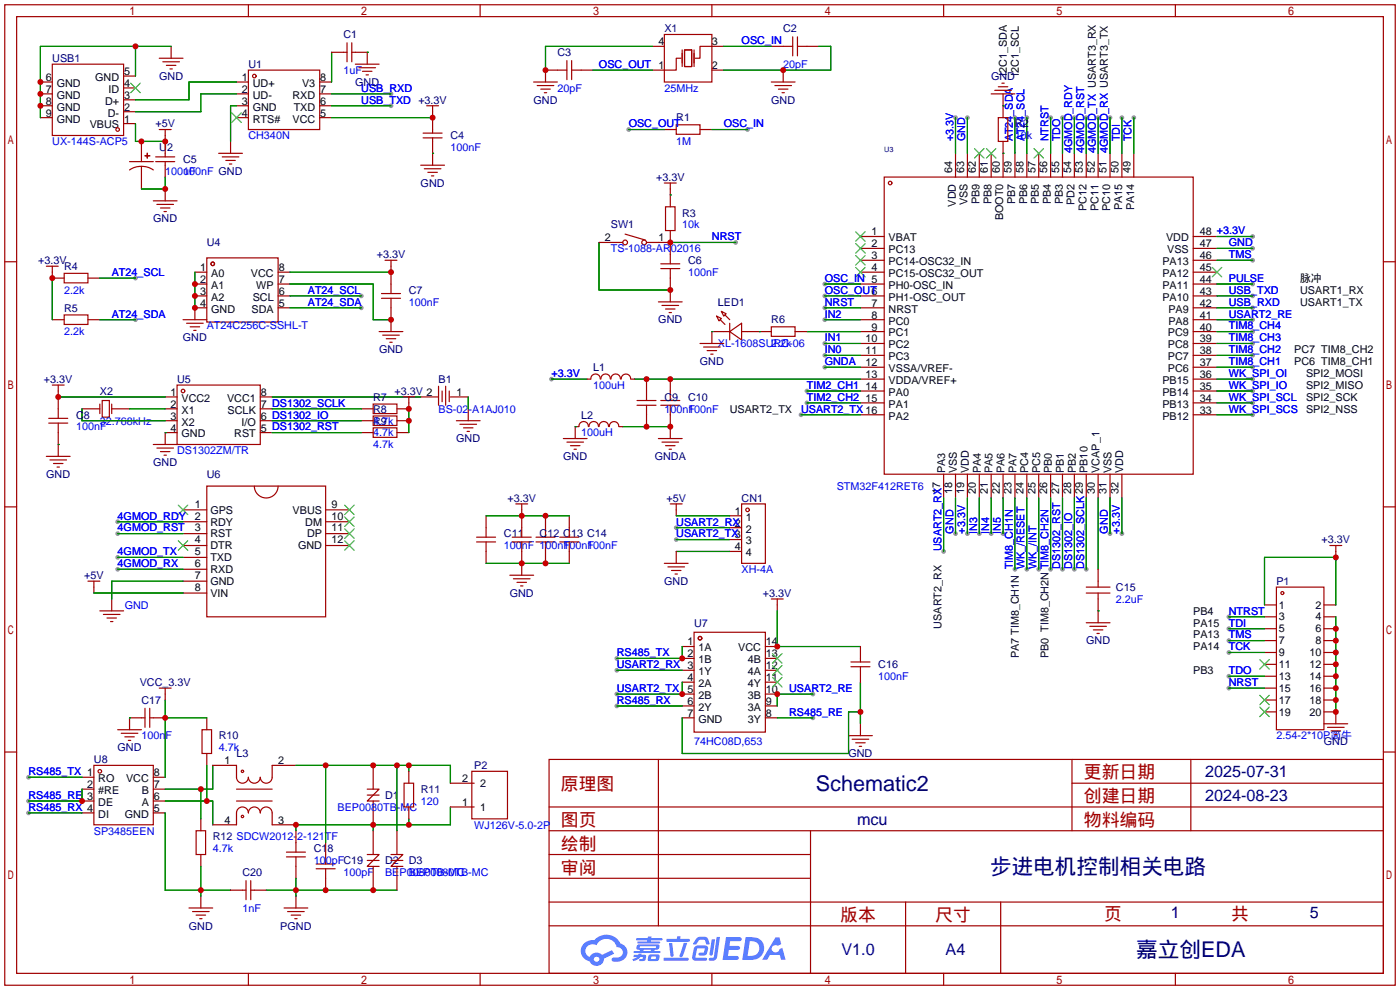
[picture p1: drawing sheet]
<svg xmlns="http://www.w3.org/2000/svg" width="299mm" height="212mm" viewBox="0 0 299 212" stroke-linecap="round" stroke-linejoin="round" font-family="sans-serif">
<g fill="#999">
<circle cx="83.6" cy="20.1" r=".51"/>
<circle cx="83.6" cy="22.6" r=".51"/>
<circle cx="77.2" cy="63.2" r=".51"/>
<circle cx="77.2" cy="65.8" r=".51"/>
<circle cx="29" cy="59.4" r=".51"/>
<circle cx="29" cy="68.3" r=".51"/>
<circle cx="134.4" cy="27.7" r=".51"/>
<circle cx="159.8" cy="27.7" r=".51"/>
<circle cx="176.3" cy="60.7" r=".51"/>
<circle cx="176.3" cy="63.2" r=".51"/>
<circle cx="157.2" cy="51.8" r=".51"/>
<circle cx="176.3" cy="65.8" r=".51"/>
<circle cx="267.7" cy="63.2" r=".51"/>
<circle cx="267.7" cy="65.8" r=".51"/>
<circle cx="219.5" cy="25.1" r=".51"/>
<circle cx="216.9" cy="25.1" r=".51"/>
<circle cx="144.5" cy="112.8" r=".51"/>
<circle cx="144.5" cy="115.3" r=".51"/>
<circle cx="171.2" cy="88.6" r=".51"/>
<circle cx="201.7" cy="117.9" r=".51"/>
<circle cx="267.7" cy="78.5" r=".51"/>
<circle cx="239.8" cy="25.1" r=".51"/>
<circle cx="224.5" cy="25.1" r=".51"/>
<circle cx="227.1" cy="25.1" r=".51"/>
<circle cx="262.6" cy="131.8" r=".51"/>
<circle cx="262.6" cy="134.4" r=".51"/>
<circle cx="262.6" cy="136.9" r=".51"/>
<circle cx="262.6" cy="139.4" r=".51"/>
<circle cx="262.6" cy="144.5" r=".51"/>
<circle cx="262.6" cy="147.1" r=".51"/>
<circle cx="267.7" cy="55.6" r=".51"/>
<circle cx="242.3" cy="25.1" r=".51"/>
<circle cx="237.2" cy="25.1" r=".51"/>
<circle cx="234.7" cy="25.1" r=".51"/>
<circle cx="232.2" cy="121.7" r=".51"/>
<circle cx="229.6" cy="121.7" r=".51"/>
<circle cx="227.1" cy="121.7" r=".51"/>
<circle cx="222" cy="121.7" r=".51"/>
<circle cx="224.5" cy="121.7" r=".51"/>
<circle cx="176.3" cy="78.5" r=".51"/>
<circle cx="206.8" cy="114" r=".51"/>
<circle cx="204.2" cy="114" r=".51"/>
<circle cx="239.8" cy="114" r=".51"/>
<circle cx="237.2" cy="114" r=".51"/>
<circle cx="267.7" cy="50.5" r=".51"/>
<circle cx="267.7" cy="53.1" r=".51"/>
<circle cx="204.2" cy="25.1" r=".51"/>
<circle cx="206.8" cy="25.1" r=".51"/>
<circle cx="117.9" cy="81" r=".51"/>
<circle cx="172.5" cy="83.6" r=".51"/>
<circle cx="172.5" cy="86.1" r=".51"/>
<circle cx="216.9" cy="121.7" r=".51"/>
<circle cx="267.7" cy="75.9" r=".51"/>
<circle cx="219.5" cy="121.7" r=".51"/>
<circle cx="267.7" cy="68.3" r=".51"/>
<circle cx="267.7" cy="88.6" r=".51"/>
<circle cx="267.7" cy="86.1" r=".51"/>
<circle cx="267.7" cy="83.6" r=".51"/>
<circle cx="267.7" cy="81" r=".51"/>
<circle cx="176.3" cy="68.3" r=".51"/>
<circle cx="176.3" cy="73.4" r=".51"/>
<circle cx="176.3" cy="75.9" r=".51"/>
<circle cx="267.7" cy="73.4" r=".51"/>
<circle cx="267.7" cy="70.9" r=".51"/>
<circle cx="209.3" cy="114" r=".51"/>
<circle cx="211.8" cy="114" r=".51"/>
<circle cx="214.4" cy="114" r=".51"/>
<circle cx="267.7" cy="60.7" r=".51"/>
<circle cx="25.1" cy="119.1" r=".51"/>
<circle cx="25.1" cy="121.7" r=".51"/>
<circle cx="25.1" cy="111.5" r=".51"/>
<circle cx="25.1" cy="114" r=".51"/>
<circle cx="232.2" cy="25.1" r=".51"/>
<circle cx="229.6" cy="25.1" r=".51"/>
<circle cx="6.1" cy="166.1" r=".51"/>
<circle cx="6.1" cy="173.7" r=".51"/>
<circle cx="6.1" cy="171.2" r=".51"/>
<circle cx="131.8" cy="140.7" r=".51"/>
<circle cx="131.8" cy="150.9" r=".51"/>
<circle cx="131.8" cy="148.3" r=".51"/>
<circle cx="131.8" cy="143.3" r=".51"/>
<circle cx="173.7" cy="153.4" r=".51"/>
<circle cx="173.7" cy="148.3" r=".51"/>
</g>
<g fill="none" stroke="#a10000" stroke-width=".25">
<path d="M1 1h297.2v209.6h-297.2zM3.6 3.6h292.1v204.4h-292.1zM53.1 1v2.6M102.6 1v2.6M152.1 1v2.6M201.7 1v2.6M251.2 1v2.6M1 55.9h2.6M295.7 55.9h2.5M1 108.3h2.6M295.7 108.3h2.5M1 160.7h2.6"/>
<path d="M117.3 162.3h178.4v45.7h-178.4zM117.3 177.5h178.4M117.3 172.5h178.4M140.7 162.3v35.6M173.2 177.5v30.5M229.1 162.3v15.2M229.1 167.4h66.6M254.5 162.3v15.2M295.7 160.7h2.5M117.3 182.6h55.9M117.3 197.9h178.4M117.3 192.8h178.4"/>
<path d="M117.3 187.7h55.9M193.5 192.8v15.2M213.9 192.8v15.2M53.1 208v2.6M102.6 208v2.6M152.1 208v2.6M201.7 208v2.6M251.2 208v2.6"/>
</g>
<g fill="#5487ff">
<path d="M155.2 200.3h2.6a.48 .48 0 0 1 .7 .4 .48 .48 0 0 1-.6 .4h-1.8l-.2 1.1h1.9a.43 .43 0 0 1 .4 .4 .43 .43 0 0 1-.5 .4h-1.9l-.2 1.3h1.7a.45 .45 0 0 1 .5 .2 .45 .45 0 0 1-.1 .6h-3.3z"/>
<path d="M165.7 200.3h.9l.4 1.5-.8 .3a.84 .84 0 0 0-1.2 .3 .84 .84 0 0 0 .4 1.1 .84 .84 0 0 0 1.1-.4l.1-.2 .6-.3 .7 2.5h-1l-.2-1h-2.1l-.6 1h-1.1z"/>
<path d="M152.1 200.8h.7l-.5 3.1a.36 .36 0 0 1-.3 .3 .36 .36 0 0 1-.4-.3z"/>
<path d="M153.2 200.2h.7l-.6 4.3a1.13 1.13 0 0 1-1.8 .6l.2-.4h.7l.2-.2z"/>
<path d="M148.9 200.6l.6-.4h1a.77 .77 0 0 1 .9 .5l.3 1-.2 .2h-.5l-.3-.9-.2-.2-1 .1-.7 1-.6-.1-.1-.2z"/>
<path d="M148.4 202.4l.6-.3h1.7a.81 .81 0 0 1 .7 .5 .81 .81 0 0 1-.2 .8 .81 .81 0 0 1-.9 .8h-.7a.32 .32 0 0 1-.3-.3 .32 .32 0 0 1 .4-.3h.7l.2-.9-1.6 .1-.4 1.8 2.2 .1a.32 .32 0 0 1 .3 .4 .32 .32 0 0 1-.4 .2h-2.2l-.5-.3-.1-.5z"/>
<path d="M141.9 204.7h5a.33 .33 0 0 1 .3 .3 .33 .33 0 0 1-.3 .3h-4.9l-.2-.1z"/>
<path d="M146.1 201.5h.8l-.7 2a.98 .98 0 0 1-.7 1.1l-.3-.3z"/>
<path d="M143 201.6h.7l.3 2.5a.34 .34 0 0 1-.3 .4 .34 .34 0 0 1-.4-.3z"/>
<path d="M142.5 200.7h2.1l.3-.6h.6l-.1 .6h1.7a.32 .32 0 0 1 .4 .3 .32 .32 0 0 1-.4 .3h-4.5l-.2-.2z"/>
<path d="M135.5 204.1h.9l.1-.3h.6v.3h.8a.82 .82 0 0 1-.5 1.3h-.8v-.4l.7-.1 .1-.3a.68 .68 0 0 0-1 .4l-1.1 .4-.1-.4 .9-.5h-.7z"/>
<path d="M136 200.5h2.4l.1-.3h.7v.3h2.2l.2 .3-.2 .2h-2.3v.2h1.8l.2 .3-.2 .1h-4.5l-.1-.4h2l.1-.2h-2.3l-.1-.2z"/>
<path d="M159.4 200.3l-.8 4.9h1.7a2.5 2.5 0 0 0 3-2.5 2.5 2.5 0 0 0-3.1-2.4zM160.3 201.1a1.61 1.61 0 0 1 2 1.5 1.61 1.61 0 0 1-1.8 1.7h-.7z"/>
<path d="M136.2 202a.55 .55 0 0 0-.2 .8 .55 .55 0 0 0 .7 .2l.1 .3h-1.3v.3l5.4 .1 .3-.2-.2-.2h-1.2l.2-.3a.7 .7 0 0 0 .8-.3 .7 .7 0 0 0 0-.8l-4.2-.1zM136.8 202.3l3.3-.1 .1 .1-.2 .3h-3.2zM137.5 203h1.7l-.2 .3h-1.4z"/>
<path d="M138.6 204.2a1.05 1.05 0 0 0 0 1.2 2.91 2.91 0 0 0 2.2-.2 .98 .98 0 0 0 0-1.2h-1.6zM139.2 204.5l.9-.1 .1 .4-.2 .2-.8-.1z"/>
<path d="M124.9 201.6a2.23 2.23 0 0 0-.7 2.3 2.23 2.23 0 0 0 1.8 1.6 1.58 1.58 0 0 0 1.8 .9 1.58 1.58 0 0 0 1.3-1.5l2.2-1.1-.5-.7-2.1 1a1.65 1.65 0 0 0-2.7 .4 1.45 1.45 0 0 1-.8-1.9 1.45 1.45 0 0 1 2-.7l.3 .1a2.3 2.3 0 0 1 2.3-1.3 2.3 2.3 0 0 1 2 1.7 1.12 1.12 0 0 1 1.3 1 1.12 1.12 0 0 1-1.1 1.2h-.7a.45 .45 0 0 0-.6 .4 .45 .45 0 0 0 .5 .5 2.21 2.21 0 0 0 2.2-.5 2.21 2.21 0 0 0 .5-2.3 2.13 2.13 0 0 0-1.3-1.1 3.3 3.3 0 0 0-5.6-.7l-1.1 .1zM127 205a.57 .57 0 0 1 1.1 0 .57 .57 0 0 1-1.1 0z"/>
</g>
<g fill="none" stroke="#a10000" stroke-width=".25">
<path d="M8.6 17.5h2.6M11.2 13.7h15.2v15.3h-15.2zM26.4 16.3h2.6M26.4 18.8h2.6M34 12.4h5.1M34.8 13.2h3.6M35.6 14h2M36.3 14.7h.5M36.6 9.9v2.5M50.5 17.5h2.6M53.1 15h15.2v12.7h-15.2zM68.3 17.5h2.6"/>
<path d="M70.9 11.2h3.3M74.2 9.1v4.1M75.2 9.1v4.1M75.2 11.2h3.3v2.5M75.9 13.7h5.1M76.7 14.5h3.6M77.5 15.2h2M78.2 16h.5M114 17.5h5.1M114.8 18.3h3.6M115.6 19.1h2M116.3 19.8h.5"/>
<path d="M121.2 15h-4.6v2.5M121.2 13v4M122.2 15h4.5M122.2 13v4M139.4 9.9h2.6M142 7.4h10.1v10.1h-10.1zM145.5 12.4h-1v2.6h-5.1M145.8 10.7v3.5M146.3 10.7h1.5v3.5h-1.5zM148.3 10.7v3.5M152.1 15h2.6M154.7 9.9h-5.1v2.5h-1"/>
<path d="M164.8 17.5h5.1M164.8 9.9h4.6M165.6 18.3h3.6M166.4 19.1h2M167.1 19.8h.5M167.4 15v2.5M169.4 7.9v4M170.4 9.9h4.6M170.4 7.9v4M212.6 19.3h3.6M213.4 18.5h2M214.1 17.8h.5"/>
<path d="M8.6 25.1h2.6M8.6 22.6h2.6M8.6 20.1h2.6M26.4 21.3h2.6M26.4 23.9h2.6M26.4 26.4h2.6M27.7 34.5h5.1M30.2 35.6l1.1 .1 1.5 .6M30.2 35.6l-1.6 .2-.9 .5M30.2 30.2v4.3M30.2 35.6v4.8M31 33.3h1z"/>
<path d="M31.5 32.8v1zM33.3 33.5h4M33.3 34.5h4M34 27.7h2.6M35.3 27.7v5.8M35.3 34.5v3.3M46.7 32.8h5.1M47.5 33.5h3.6M48.3 34.3h2M49 35.1h.5M49.3 30.2v2.6M50.5 25.1h2.6"/>
<path d="M50.5 22.6h2.6M50.5 20.1h2.6M68.3 25.1h2.6M68.3 22.6h2.6M68.3 20.1h2.6M89.9 35.3h5.1M90.4 29.5h4.1M90.4 28.4h4.1M90.7 36.1h3.5M91.2 22.6h2.5M91.4 36.8h2.1M92.2 37.6h.5"/>
<path d="M92.5 22.6v5.8M92.5 29.5v5.8M142 27.7h2.5M142 39.1h2.5M143.3 39.1v5.1M144.5 26.7h5.1v2h-5.1zM149.6 27.7h2.5M189 37.8h66v63.5h-66zM204.2 32.8v5M206.8 32.8v5M209.3 32.8v5M211.8 20.1h5.1"/>
<path d="M211.8 32.8v5M213.4 25.1h2v5.1h-2zM214.4 20.1v5M214.4 30.2v7.6M216.9 32.8v5M219.5 32.8v5M222 32.8v5M224.5 32.8v5M227.1 32.8v5M229.6 32.8v5M232.2 32.8v5M234.7 32.8v5"/>
<path d="M237.2 32.8v5M239.8 32.8v5M242.3 32.8v5M9.9 56.9h2.5M11.2 56.9v2.5h2.5M13.7 58.4h5.1v2.1h-5.1zM18.8 59.4h2.5M32.8 42.9h5M33.5 43.7h3.6M34.3 44.4h2M35.1 45.2h.5M35.3 40.4v2.5"/>
<path d="M41.7 58.2h2.5M44.2 55.1h15.2v13.7h-15.2zM59.4 58.2h2.6M82.3 55.6h2.5M83.6 55.6v7.1M128 51.8h5.1M133.6 50l4.3 1.3M138.2 51.8h5.1M141.2 56.4h4.1M141.2 57.4h4.1M142.2 44.2h2.1v5.1h-2.1zM143.3 49.3v7.1"/>
<path d="M143.3 57.4v7.1M183.9 58.2h5.1M183.9 50.5h5.1M183.9 53.1h5.1M183.9 55.6h5.1M255 58.2h5.1M255 50.5h5.1M255 53.1h5.1M255 55.6h5.1M11.2 68.3h2.5M13.7 67.3h5.1v2h-5.1zM18.8 68.3h2.5"/>
<path d="M39.1 68.3h5.1M39.9 69.1h3.5M40.6 69.8h2.1M41.4 70.6h.5M41.7 60.7h2.5M41.7 63.2h2.5M44.2 65.8h-2.5v2.5M59.4 60.7h2.6M59.4 63.2h2.6M59.4 65.8h2.6M81 70.9h5.1M81.5 62.7h4.1"/>
<path d="M81.5 63.8h4.1M81.8 71.6h3.5M82.5 72.4h2.1M83.3 73.2h.5M83.6 63.8v7.1M140.7 64.5h5.1M141.5 65.3h3.5M142.2 66h2.1M143 66.8h.5M149.6 73.4h5.1M150.4 74.2h3.5M151.1 74.9h2.1"/>
<path d="M151.9 75.7h.5M153.2 67.6l1 .5-.5 .5zM153.9 68.3l1 1M154.2 66.5l1 .6-.5 .5zM154.9 67.3l1.1 1M156 70.9l2.5-1.8v3.5zM156 70.9h-3.9v2.5M156 69.1v3.5M158.5 70.9h6.3M164.8 69.8h5.1v2.1h-5.1zM169.9 70.9h2.6M183.9 60.7h5.1"/>
<path d="M183.9 63.2h5.1M183.9 65.8h5.1M183.9 68.3h5.1M183.9 70.9h5.1M183.9 73.4h5.1M183.9 75.9h5.1M183.9 78.5h5.1M255 60.7h5.1M255 63.2h5.1M255 65.8h5.1M255 68.3h5.1M255 70.9h5.1"/>
<path d="M255 73.4h5.1M255 75.9h5.1M255 78.5h5.1M9.9 97.5h5.1M10.4 90.4h4.1M10.4 89.4h4.1M10.7 98.3h3.5M11.2 82.3h2.5M11.4 99.1h2.1M12.2 99.8h.5M12.4 82.3v7.1M12.4 90.4v7.1"/>
<path d="M17.5 87.4h3.8M21.3 86.4v2M21.8 85.6h1.6v3.6h-1.6zM23.9 87.4h3.8M23.9 86.4v2M32.8 95h5M33.5 95.8h3.6M34.3 96.5h2M35.1 97.3h.5M35.3 84.8h2.5M35.3 87.4h2.5M35.3 89.9h2.5"/>
<path d="M37.8 82.3h17.8v12.7h-17.8zM37.8 92.5h-2.5v2.5M55.6 84.8h2.6M55.6 87.4h2.6M55.6 89.9h2.6M55.6 92.5h2.6M77.2 87.4h2.6M77.2 89.9h2.6M77.2 92.5h2.6M79.8 86.4h5v2h-5zM79.8 88.9h5v2h-5zM79.8 91.4h5v2.1h-5z"/>
<path d="M84.8 89.9h2.6M84.8 92.5h2.6M86.1 84.8h2.5M87.4 84.8v2.6h-2.6M89.9 84.8h3.8M93.7 82.5v4.1M94.5 83.6v2.3M95.2 82.5v4.1M96 83.6v2.3M96.3 84.8h3.8M97.5 89.9h5.1M98.3 90.7h3.6"/>
<path d="M99.1 91.4h2M99.8 92.2h.5M100.1 87.4v2.5M120.4 93.7h5.1M121.2 94.5h3.5M121.9 95.2h2.1M122.7 96h.5M123.7 91.2h-.8v2.5M123.7 91.2a1.01 1.01 0 0 1 1-1.1 1.01 1.01 0 0 1 1.1 1.1M125.9 91.2a1.01 1.01 0 0 1 1-1.1 1.01 1.01 0 0 1 1 1.1M128 91.2a1.01 1.01 0 0 1 1-1.1 1.01 1.01 0 0 1 1.1 1.1M128.3 81a1.01 1.01 0 0 0-1-1.1 1.01 1.01 0 0 0-1 1.1h-.8"/>
<path d="M128.4 81a1.01 1.01 0 0 1 1-1.1 1.01 1.01 0 0 1 1 1.1M130.2 91.2a1.01 1.01 0 0 1 1-1.1 1.01 1.01 0 0 1 1.1 1.1M130.6 81a1.01 1.01 0 0 1 1-1.1 1.01 1.01 0 0 1 1 1.1M132.3 91.2h.8M132.8 81a1.01 1.01 0 0 1 1-1.1 1.01 1.01 0 0 1 1 1.1M134.9 81h.7M136.1 86.6h4.1M136.1 85.6h4.1M138.2 81v4.6M138.2 86.6v4.6M140.7 93.7h5.1M141.2 86.6h4.1"/>
<path d="M141.2 85.6h4.1M141.5 94.5h3.5M142.2 95.2h2.1M143 96h.5M143.3 81v4.6M143.3 86.6v7.1M183.9 81h5.1M183.9 83.6h5.1M183.9 86.1h5.1M183.9 88.6h5.1M255 81h5.1M255 83.6h5.1"/>
<path d="M255 86.1h5.1M255 88.6h5.1M39.1 116.6h5.1M39.1 109h5.1M39.1 111.5h5.1M39.1 114h5.1M39.1 119.1h5.1M44.2 103.9h25.4v27.9h-25.4zM54.4 103.9a2.54 2.54 0 0 0 2.5 2.5 2.54 2.54 0 0 0 2.5-2.5M69.6 116.6h5.1M69.6 109h5.1M69.6 111.5h5.1"/>
<path d="M69.6 114h5.1M101.9 115.8h4M101.9 114.8h4M103.9 110.2v4.6M103.9 115.8v4.6M109.5 115.8h4M109.5 114.8h4M110.2 107.7h2.6M111.5 107.7v7.1M111.5 115.8v7.1M114.6 115.8h4M114.6 114.8h4"/>
<path d="M116.6 110.2v4.6M116.6 115.8v4.6M119.6 115.8h4.1M119.6 114.8h4.1M121.7 110.2v4.6M121.7 115.8v4.6M143.3 107.7h2.5M144.5 107.7v2.5M144.5 117.9v2.5M156 110.2h2.5M156 112.8h2.5M156 115.3h2.5"/>
<path d="M156 117.9h2.5M158.5 107.7h5.1v12.7h-5.1zM201.7 101.3v5.1M204.2 101.3v5.1M206.8 101.3v5.1M209.3 101.3v5.1M211.8 101.3v5.1M214.4 101.3v5.1M216.9 101.3v5.1M219.5 101.3v5.1M222 101.3v5.1M224.5 101.3v5.1"/>
<path d="M227.1 101.3v5.1M229.6 101.3v5.1M232.2 101.3v5.1M234.7 101.3v5.1M237.2 101.3v5.1M239.8 101.3v5.1M284.2 116.6h2.6M285.5 116.6v2.5M18.8 124.2h2.5M20.1 124.2v2.5M21.3 130.6h5.1M22.1 131.3h3.6"/>
<path d="M22.9 132.1h2M23.6 132.8h.5M23.9 128v2.6M39.1 126.7h5.1M39.1 121.7h5.1M39.1 124.2h5.1M109 122.9h5M109.7 123.7h3.6M110.5 124.5h2M111.3 125.2h.5M142 120.4h5.1M142.7 121.2h3.6"/>
<path d="M143.5 121.9h2M144.3 122.7h.5M145.8 138.2h2.5M148.3 135.1h15.3v21.4h-15.3zM163.6 138.2h2.5M164.8 128h2.6M166.1 128v2.6M183.9 138.2v3.3M232.2 133.1h5M232.2 126.7h5M232.2 125.5h5M232.9 133.9h3.6"/>
<path d="M233.7 134.6h2M234.4 135.4h.5M234.7 121.7v3.8M234.7 126.7v6.4M270.3 129.3h2.5M270.3 131.8h2.5M270.3 134.4h2.5M270.3 136.9h2.5M270.3 139.4h2.5M272.8 125.5h10.2v30.5h-10.2zM283 129.3h2.5M283 131.8h2.5"/>
<path d="M283 134.4h2.5M283 136.9h2.5M283 139.4h2.5M25.1 156h5.1M25.9 156.7h3.6M26.7 157.5h2M27.4 158.2h.5M31 151.4v4M31 153.4h-3.3v2.6M32 151.4v4M32 153.4h3.3M34 147.1h2.6"/>
<path d="M35.3 147.1v2.5M43.2 156h2v5h-2zM44.2 153.4v2.6M145.8 153.4h2.5M145.8 140.7h2.5M145.8 143.3h2.5M145.8 145.8h2.5M145.8 148.3h2.5M145.8 150.9h2.5M163.6 153.4h2.5M163.6 140.7h2.5M163.6 143.3h2.5"/>
<path d="M163.6 145.8h2.5M163.6 148.3h2.5M163.6 150.9h2.5M181.4 157.2h5M181.9 142.5h4M181.9 141.5h4M182.1 158h3.6M182.9 158.8h2M183.6 159.5h.5M183.9 142.5v3.3M183.9 154.7v2.5M270.3 142h2.5"/>
<path d="M270.3 144.5h2.5M270.3 147.1h2.5M270.3 149.6h2.5M270.3 152.1h2.5M283 142h2.5M283 144.5h2.5M283 147.1h2.5M283 149.6h2.5M283 152.1h2.5v2.6M283 154.7h5M283.7 155.4h3.6M284.5 156.2h2"/>
<path d="M285.2 157h.6M17.5 166.1h2.6M17.5 168.7h2.6M17.5 171.2h2.6M17.5 173.7h2.6M20.1 163.6h12.7v12.7h-12.7zM32.8 166.1h2.5M32.8 168.7h2.5M32.8 171.2h2.5M32.8 173.7h2.5M41.9 177.5h2v5.1h-2zM42.9 175v2.5"/>
<path d="M44.2 161v2.6M45.5 163.6h5v2.5a1.27 1.27 0 0 0 1.3 1.3 1.27 1.27 0 0 0 1.3-1.3 1.27 1.27 0 0 0 1.3 1.3 1.27 1.27 0 0 0 1.2-1.3 1.27 1.27 0 0 0 1.3 1.3 1.27 1.27 0 0 0 1.3-1.3v-2.5h5M45.5 176.3h5v-2.6a1.27 1.27 0 0 1 1.3-1.2 1.27 1.27 0 0 1 1.3 1.2 1.27 1.27 0 0 1 1.3-1.2 1.27 1.27 0 0 1 1.2 1.2 1.27 1.27 0 0 1 1.3-1.2 1.27 1.27 0 0 1 1.3 1.2v2.6h5M50.5 168.7h7.7M50.5 171.2h7.7M63.2 177.5v4.6M78.5 168.7h2.5l-2.5 2.5h2.5M78.5 169.9h2.5M79.8 163.6v5.1M79.8 171.2v5.1M79.8 177.5v5.1M84.8 177.5v5.1"/>
<path d="M86.4 167.4h2v5.1h-2zM87.4 164.8v2.6M87.4 172.5v2.5M96.3 172.5h5M96.3 167.4h5M100.8 164.8h7.7v10.2h-7.7zM40.4 194.1h5.1M41.1 194.8h3.6M41.9 195.6h2M42.7 196.3h.5M42.9 182.6v2.6M42.9 191.5v2.6"/>
<path d="M49.3 190.2h3.3M52.6 188.2v4.1M53.6 188.2v4.1M53.6 190.2h3.3M60.7 194.1h5.1M61.2 183.1h4.1M61.2 182.1h4.1M61.5 194.8h3.5M62.2 195.6h2.1M63 196.3h.5M63.2 183.1v4.6M63.2 191.5v2.6"/>
<path d="M67.6 185.7h4M67.6 184.7h4M69.6 180.1v4.6M69.6 185.7v4.5M78.5 182.6h2.5l-2.5 2.6h2.5M78.5 183.9h2.5M79.8 185.2v5M83.6 182.6h2.5l-2.5 2.6h2.5M83.6 183.9h2.5M84.8 185.2v5"/>
<circle cx="54.4" cy="16.3" r=".38"/>
<circle cx="25.1" cy="27.7" r=".38"/>
<circle cx="190.2" cy="39.1" r=".38"/>
<circle cx="45.5" cy="56.4" r=".38"/>
<circle cx="133.6" cy="51.8" r=".51"/>
<circle cx="137.7" cy="51.8" r=".51"/>
<circle cx="39.1" cy="83.6" r=".38"/>
<circle cx="159.8" cy="109" r=".38"/>
<circle cx="149.6" cy="136.4" r=".38"/>
<circle cx="274.1" cy="126.7" r=".32"/>
<circle cx="21.3" cy="164.8" r=".38"/>
<circle cx="51.8" cy="164.8" r=".25"/>
<circle cx="51.8" cy="174.5" r=".25"/>
</g>
<g fill="none" stroke="#3c3" stroke-width=".25">
<path d="M27.9 17.8l2.1 2M30 17.8l-2.1 2M49.5 24.1l2.1 2.1M51.6 24.1l-2.1 2.1M208.3 31.8l2 2M210.3 31.8l-2 2M210.8 31.8l2.1 2M212.9 31.8l-2.1 2M221 31.8l2 2M223 31.8l-2 2M182.9 49.5l2 2.1M182.9 52.1l2 2"/>
<path d="M182.9 54.6l2 2M182.9 57.2l2 2M184.9 49.5l-2 2.1M184.9 52.1l-2 2M184.9 54.6l-2 2M184.9 57.2l-2 2M259.1 57.2l2 2M261.1 57.2l-2 2M38.1 107.9l2 2.1M38.1 115.6l2 2M40.1 107.9l-2 2.1M40.1 115.6l-2 2"/>
<path d="M73.7 107.9l2 2.1M73.7 110.5l2 2M73.7 113l2 2.1M73.7 115.6l2 2M75.7 107.9l-2 2.1M75.7 110.5l-2 2M75.7 113l-2 2.1M75.7 115.6l-2 2M165.1 139.7l2 2M167.1 139.7l-2 2M165.1 144.8l2 2M165.1 142.2l2 2.1"/>
<path d="M167.1 144.8l-2 2M167.1 142.2l-2 2.1M269.2 141l2.1 2M269.2 148.6l2.1 2M269.2 151.1l2.1 2.1M271.3 141l-2.1 2M271.3 148.6l-2.1 2M271.3 151.1l-2.1 2.1"/>
</g>
<g fill="none" stroke="#008700" stroke-width=".25">
<path d="M29 9.9v6.4M36.6 9.9h-28v15.2M50.5 17.5h-10.1v3.8h-11.4M70.9 11.2v6.3M78.5 11.2h.1M126.7 15h12.7M139.4 9.9h-22.8v5.1M154.7 9.9h10.1M175 9.9h2.5v5.1h-22.8M29 26.4v3.8h6.3M35.3 37.8v2.6h-5.1M50.5 20.1h-7.6v3.8h-13.9"/>
<path d="M50.5 22.6h-1.2v7.6M70.9 20.1h12.7M70.9 22.6h12.7M70.9 25.1h21.6M92.5 32.8h.1M134.4 27.7h7.6M152.1 27.7h7.7M204.2 25.1v7.7M206.8 25.1v7.7M214.4 32.8h.1M214.4 22.6h.1M216.9 25.1v7.7"/>
<path d="M219.5 25.1v7.7M224.5 25.1v7.7M227.1 25.1v7.7M229.6 25.1v7.7M232.2 25.1v7.7M234.7 25.1v7.7M237.2 25.1v7.7M239.8 25.1v7.7M242.3 25.1v7.7M11.2 59.4v8.9M21.3 59.4h7.7M41.7 58.2v7.6"/>
<path d="M62 58.2h21.6M128 51.8v10.2h15.3M143.3 41.7h.1M143.3 51.8h13.9M260.1 55.6h7.6M260.1 50.5h7.6M260.1 53.1h7.6M21.3 68.3h7.7M62 60.7h17.8v7.6h3.8M62 63.2h15.2M62 65.8h15.2M152.1 70.9h.1"/>
<path d="M162.3 70.9h.1M172.5 70.9h11.4M176.3 68.3h7.6M176.3 60.7h7.6M176.3 63.2h7.6M176.3 65.8h7.6M176.3 78.5h7.6M176.3 75.9h7.6M176.3 73.4h7.6M260.1 68.3h7.6M260.1 60.7h7.6M260.1 63.2h7.6"/>
<path d="M260.1 65.8h7.6M260.1 78.5h7.6M260.1 75.9h7.6M260.1 70.9h7.6M260.1 73.4h7.6M12.4 95h.1M12.4 84.8h22.9M17.5 87.4v2.5h17.8M27.7 87.4h7.6M35.3 92.5h.1M58.2 84.8h31.7M58.2 87.4h19"/>
<path d="M58.2 92.5h19M58.2 89.9h19M87.4 87.4v5.1M100.1 84.8v2.6M117.9 81h7.6M122.9 91.2h.1M133.1 91.2h10.2M135.6 81h48.3M171.2 88.6h12.7M172.5 83.6h11.4M172.5 86.1h11.4M260.1 88.6h7.6"/>
<path d="M260.1 81h7.6M260.1 83.6h7.6M260.1 86.1h7.6M25.1 119.1h14M25.1 111.5h14M25.1 114h14M103.9 110.2h17.8M144.5 110.2h11.5M144.5 112.8h11.5M144.5 115.3h11.5M144.5 117.9h11.5M201.7 106.4v11.5"/>
<path d="M204.2 106.4v7.6M206.8 106.4v7.6M209.3 106.4v7.6M211.8 106.4v7.6M214.4 106.4v7.6M216.9 106.4v15.3M219.5 106.4v15.3M222 106.4v15.3M224.5 106.4v15.3M227.1 106.4v15.3M229.6 106.4v15.3M232.2 106.4v15.3"/>
<path d="M234.7 106.4v15.3M237.2 106.4v7.6M239.8 106.4v7.6M20.1 126.7h19M25.1 121.7h14M39.1 124.2h-15.2v3.8M103.9 120.4h17.8M145.8 138.2v2.5h-14M166.1 130.6v7.6h17.8M234.7 130.6h.1M262.6 131.8h7.7M262.6 134.4h7.7"/>
<path d="M262.6 136.9h7.7M262.6 139.4h7.7M270.3 129.3v-10.2h15.2v10.2M285.5 131.8v20.3M27.7 153.4h.1M35.3 149.6v16.5M35.3 153.4h8.9M131.8 150.9h14M131.8 143.3h14M145.8 145.8v2.5h-14M166.1 153.4h7.6M173.7 148.3h-7.6v2.6"/>
<path d="M183.9 152.1h-2.5v8.9h-35.6v-7.6M183.9 145.8v8.9M262.6 144.5h7.7M262.6 147.1h7.7M6.1 166.1h11.4M6.1 173.7h11.4M17.5 168.7v2.5h-11.4M35.3 173.7v16.5h14M35.3 171.2h10.2v5.1M42.9 168.7v6.3M44.2 163.6v7.6M45.5 163.6v5.1h-10.2"/>
<path d="M63.2 163.6h33.1v3.8M69.6 163.6v16.5M79.8 176.3v1.2M84.8 163.6v13.9M87.4 163.6v1.2M87.4 175v1.3M96.3 172.5v3.8h-33.1v1.2M42.9 185.2v6.3M56.9 190.2h27.9M63.2 187.7v3.8"/>
</g>
<g fill="#c00">
<circle cx="12.4" cy="84.8" r=".63"/>
<circle cx="87.4" cy="89.9" r=".63"/>
<circle cx="87.4" cy="87.4" r=".63"/>
<circle cx="92.5" cy="25.1" r=".63"/>
<circle cx="29" cy="9.9" r=".63"/>
<circle cx="8.6" cy="17.5" r=".63"/>
<circle cx="8.6" cy="20.1" r=".63"/>
<circle cx="8.6" cy="22.6" r=".63"/>
<circle cx="30.2" cy="30.2" r=".63"/>
<circle cx="35.3" cy="30.2" r=".63"/>
<circle cx="41.7" cy="60.7" r=".63"/>
<circle cx="41.7" cy="63.2" r=".63"/>
<circle cx="41.7" cy="65.8" r=".63"/>
<circle cx="83.6" cy="58.2" r=".63"/>
<circle cx="83.6" cy="68.3" r=".63"/>
<circle cx="11.2" cy="59.4" r=".63"/>
<circle cx="167.4" cy="15" r=".63"/>
<circle cx="116.6" cy="15" r=".63"/>
<circle cx="143.3" cy="62" r=".63"/>
<circle cx="143.3" cy="51.8" r=".63"/>
<circle cx="285.5" cy="134.4" r=".63"/>
<circle cx="285.5" cy="136.9" r=".63"/>
<circle cx="285.5" cy="139.4" r=".63"/>
<circle cx="285.5" cy="142" r=".63"/>
<circle cx="285.5" cy="144.5" r=".63"/>
<circle cx="285.5" cy="147.1" r=".63"/>
<circle cx="285.5" cy="149.6" r=".63"/>
<circle cx="285.5" cy="152.1" r=".63"/>
<circle cx="285.5" cy="119.1" r=".63"/>
<circle cx="138.2" cy="81" r=".63"/>
<circle cx="143.3" cy="81" r=".63"/>
<circle cx="116.6" cy="110.2" r=".63"/>
<circle cx="111.5" cy="110.2" r=".63"/>
<circle cx="116.6" cy="120.4" r=".63"/>
<circle cx="111.5" cy="120.4" r=".63"/>
<circle cx="138.2" cy="91.2" r=".63"/>
<circle cx="143.3" cy="91.2" r=".63"/>
<circle cx="35.3" cy="40.4" r=".63"/>
<circle cx="17.5" cy="171.2" r=".63"/>
<circle cx="44.2" cy="171.2" r=".63"/>
<circle cx="35.3" cy="153.4" r=".63"/>
<circle cx="42.9" cy="168.7" r=".63"/>
<circle cx="42.9" cy="190.2" r=".63"/>
<circle cx="63.2" cy="190.2" r=".63"/>
<circle cx="69.6" cy="190.2" r=".63"/>
<circle cx="79.8" cy="190.2" r=".63"/>
<circle cx="63.2" cy="176.3" r=".63"/>
<circle cx="79.8" cy="176.3" r=".63"/>
<circle cx="87.4" cy="176.3" r=".63"/>
<circle cx="69.6" cy="163.6" r=".63"/>
<circle cx="79.8" cy="163.6" r=".63"/>
<circle cx="84.8" cy="163.6" r=".63"/>
<circle cx="87.4" cy="163.6" r=".63"/>
<circle cx="145.8" cy="140.7" r=".63"/>
<circle cx="145.8" cy="148.3" r=".63"/>
<circle cx="166.1" cy="138.2" r=".63"/>
<circle cx="183.9" cy="152.1" r=".63"/>
<circle cx="166.1" cy="148.3" r=".63"/>
</g>
<g font-size="4.6" fill="#000080">
<text x="174.4" y="169">Schematic2</text>
<text x="211.6" y="186.8">步进电机控制相关电路</text>
<text x="242.8" y="204.6">嘉立创EDA</text>
</g>
<g font-size="3.8" fill="#a00000">
<text x="231.6" y="166.4">更新日期</text>
<text x="119.9" y="168.9">原理图</text>
<text x="231.6" y="171.5">创建日期</text>
<text x="119.9" y="176.5">图页</text>
<text x="231.6" y="176.5">物料编码</text>
<text x="119.9" y="181.6">绘制</text>
<text x="119.9" y="186.7">审阅</text>
<text x="179.6" y="196.9">版本</text>
<text x="199.9" y="196.9">尺寸</text>
<text x="236" y="196.6">页</text>
<text x="263.1" y="196.6">共</text>
</g>
<g font-size="3.5" fill="#000080">
<text x="257.6" y="166.1">2025-07-31</text>
<text x="257.6" y="171.1">2024-08-23</text>
<text x="183.2" y="176.2">mcu</text>
<text x="250.2" y="196.3">1</text>
<text x="280" y="196.3">5</text>
<text x="179.8" y="204.2">V1.0</text>
<text x="202.1" y="204.2">A4</text>
</g>
<g font-size="2.3" fill="#000080">
<text x="73.4" y="8.2">C1</text>
<text x="119.1" y="12">C3</text>
<text x="142" y="6.9">X1</text>
<text x="167.4" y="6.9">C2</text>
<text x="11.2" y="13.3">USB1</text>
<text x="34" y="17.1">GND</text>
<text x="53.1" y="14.5">U1</text>
<text x="211.8" y="17.1">GND</text>
<text x="75.9" y="18.3">GND</text>
<text x="114" y="22.1">GND</text>
<text x="164.8" y="22.1">GND</text>
<text x="33.2" y="27.2">+5V</text>
<text x="96.3" y="29.8">C4</text>
<text x="144.5" y="26">R1</text>
<text x="216.9" y="27.2">R2</text>
<text x="34" y="32.3">U2</text>
<text x="39.1" y="34.8">C5</text>
<text x="89.9" y="39.9">GND</text>
<text x="140.2" y="38.7">+3.3V</text>
<text x="32.7" y="47.5">GND</text>
<text x="145.8" y="46.3">R3</text>
<text x="44.2" y="52.6">U4</text>
<text x="130.6" y="48.8">SW1</text>
<text x="8.1" y="56.4">+3.3V</text>
<text x="13.7" y="57.7">R4</text>
<text x="80.5" y="55.2">+3.3V</text>
<text x="147.1" y="56.4">C6</text>
<text x="87.4" y="62.8">C7</text>
<text x="153.4" y="65.3">LED1</text>
<text x="13.7" y="66.6">R5</text>
<text x="140.7" y="69.1">GND</text>
<text x="164.8" y="69.1">R6</text>
<text x="39.1" y="72.9">GND</text>
<text x="81" y="75.5">GND</text>
<text x="9.4" y="81.8">+3.3V</text>
<text x="37.8" y="81.8">U5</text>
<text x="93.7" y="81.8">B1</text>
<text x="126.7" y="79.3">L1</text>
<text x="149.6" y="78">GND</text>
<text x="16.3" y="89.5">C8</text>
<text x="21.3" y="84.4">X2</text>
<text x="79.8" y="85.6">R7</text>
<text x="79.8" y="88.2">R8</text>
<text x="84.3" y="84.4">+3.3V 2</text>
<text x="124.2" y="89.5">L2</text>
<text x="142" y="85.6">C9</text>
<text x="147.1" y="85.6">C10</text>
<text x="79.8" y="90.7">R9</text>
<text x="97.5" y="94.5">GND</text>
<text x="32.7" y="99.6">GND</text>
<text x="120.4" y="98.3">GND</text>
<text x="139.9" y="98.3">GNDA</text>
<text x="9.9" y="102.2">GND</text>
<text x="44.2" y="102.2">U6</text>
<text x="108.5" y="107.2">+3.3V</text>
<text x="142.4" y="107.2">+5V</text>
<text x="158.5" y="107.2">CN1</text>
<text x="107.7" y="114.9">C11</text>
<text x="115.3" y="114.9">C12 C13 C14</text>
<text x="282.4" y="116.1">+3.3V</text>
<text x="18" y="123.7">+5V</text>
<text x="142" y="125">GND</text>
<text x="272.8" y="125">P1</text>
<text x="108.9" y="127.6">GND</text>
<text x="163.1" y="127.6">+3.3V</text>
<text x="238.5" y="126.3">C15</text>
<text x="148.3" y="133.9">U7</text>
<text x="232.1" y="137.7">GND</text>
<text x="187.7" y="142.8">C16</text>
<text x="29.9" y="146.6">VCC_3.3V</text>
<text x="30.2" y="150.4">C17</text>
<text x="25.1" y="160.6">GND</text>
<text x="46.7" y="158">R10</text>
<text x="50.5" y="161.8">L3</text>
<text x="181.3" y="161.8">GND</text>
<text x="282.9" y="159.3">GND</text>
<text x="20.1" y="163.1">U8</text>
<text x="101.3" y="164.4">P2</text>
<text x="82.3" y="170.7">D1</text>
<text x="89.9" y="169.5">R11</text>
<text x="45.5" y="179.6">R12 SDCW2012-2-121TF</text>
<text x="67.1" y="182.2">C18</text>
<text x="82.3" y="184.7">D2</text>
<text x="87.4" y="184.7">D3</text>
<text x="51.8" y="187.2">C20</text>
<text x="40.4" y="198.7">GND</text>
<text x="59.9" y="198.7">PGND</text>
</g>
<g font-size="2.3">
<text x="140.7" y="9.7">4</text>
<text x="152.1" y="9.7">3</text>
<text x="9.8" y="17.3">6</text>
<text x="20.3" y="17.3">GND</text>
<text x="26.5" y="16">5</text>
<text x="51.7" y="17.3">1</text>
<text x="68.5" y="17.3">8</text>
<text x="152.1" y="14.8">2</text>
<text x="215.2" y="16.3" transform="rotate(-90 215.2 16.3)">I2C1_SDA</text>
<text x="217.7" y="16.3" transform="rotate(-90 217.7 16.3)">I2C1_SCL</text>
<text x="9.8" y="22.4">8</text>
<text x="9.8" y="19.8">7</text>
<text x="12.1" y="23.6">GND</text>
<text x="12.1" y="21.1">GND</text>
<text x="12.1" y="18.6">GND</text>
<text x="22.5" y="22.4">D+</text>
<text x="23.2" y="19.8">ID</text>
<text x="26.5" y="18.6">4</text>
<text x="26.5" y="21.1">3</text>
<text x="26.5" y="23.6">2</text>
<text x="51.7" y="22.4">3</text>
<text x="51.7" y="19.8">2</text>
<text x="54" y="23.6">GND</text>
<text x="54" y="21.1">UD-</text>
<text x="54" y="18.6">UD+</text>
<text x="62.5" y="21.1">RXD</text>
<text x="62.8" y="23.6">TXD</text>
<text x="64.6" y="18.6">V3</text>
<text x="68.5" y="19.8">7</text>
<text x="68.5" y="22.4">6</text>
<text x="9.8" y="24.9">9</text>
<text x="12.1" y="26.2">GND</text>
<text x="19.2" y="27.5">VBUS</text>
<text x="23" y="24.9">D-</text>
<text x="26.5" y="26.2">1</text>
<text x="51.7" y="24.9">4</text>
<text x="54" y="26.2">RTS#</text>
<text x="62.5" y="26.2">VCC</text>
<text x="68.5" y="24.9">5</text>
<text x="203.5" y="36.9" transform="rotate(-90 203.5 36.9)">64</text>
<text x="206" y="36.9" transform="rotate(-90 206 36.9)">63</text>
<text x="208.6" y="36.9" transform="rotate(-90 208.6 36.9)">62</text>
<text x="211.1" y="36.9" transform="rotate(-90 211.1 36.9)">61</text>
<text x="213.7" y="36.9" transform="rotate(-90 213.7 36.9)">60</text>
<text x="216.2" y="36.9" transform="rotate(-90 216.2 36.9)">59</text>
<text x="218.7" y="36.9" transform="rotate(-90 218.7 36.9)">58</text>
<text x="221.3" y="36.9" transform="rotate(-90 221.3 36.9)">57</text>
<text x="223.8" y="36.9" transform="rotate(-90 223.8 36.9)">56</text>
<text x="226.4" y="36.9" transform="rotate(-90 226.4 36.9)">55</text>
<text x="228.9" y="36.9" transform="rotate(-90 228.9 36.9)">54</text>
<text x="231.4" y="36.9" transform="rotate(-90 231.4 36.9)">53</text>
<text x="234" y="36.9" transform="rotate(-90 234 36.9)">52</text>
<text x="236.5" y="36.9" transform="rotate(-90 236.5 36.9)">51</text>
<text x="239.1" y="36.9" transform="rotate(-90 239.1 36.9)">50</text>
<text x="241.6" y="36.9" transform="rotate(-90 241.6 36.9)">49</text>
<text x="204.3" y="44.1" transform="rotate(-90 204.3 44.1)">VDD</text>
<text x="206.8" y="43.9" transform="rotate(-90 206.8 43.9)">VSS</text>
<text x="209.3" y="43.6" transform="rotate(-90 209.3 43.6)">PB9</text>
<text x="211.9" y="43.6" transform="rotate(-90 211.9 43.6)">PB8</text>
<text x="214.4" y="47.1" transform="rotate(-90 214.4 47.1)">BOOT0</text>
<text x="217" y="43.6" transform="rotate(-90 217 43.6)">PB7</text>
<text x="219.5" y="43.6" transform="rotate(-90 219.5 43.6)">PB6</text>
<text x="222" y="43.6" transform="rotate(-90 222 43.6)">PB5</text>
<text x="224.6" y="43.6" transform="rotate(-90 224.6 43.6)">PB4</text>
<text x="227.1" y="43.6" transform="rotate(-90 227.1 43.6)">PB3</text>
<text x="229.7" y="43.8" transform="rotate(-90 229.7 43.8)">PD2</text>
<text x="232.2" y="45" transform="rotate(-90 232.2 45)">PC12</text>
<text x="234.7" y="45" transform="rotate(-90 234.7 45)">PC11</text>
<text x="237.3" y="45" transform="rotate(-90 237.3 45)">PC10</text>
<text x="239.8" y="44.9" transform="rotate(-90 239.8 44.9)">PA15</text>
<text x="242.4" y="44.9" transform="rotate(-90 242.4 44.9)">PA14</text>
<text x="129.3" y="51.6">2</text>
<text x="140.7" y="51.6">1</text>
<text x="186.3" y="50.3">1</text>
<text x="186.3" y="52.9">2</text>
<text x="189.9" y="51.6">VBAT</text>
<text x="249.2" y="51.6">VDD</text>
<text x="256.4" y="52.9">47</text>
<text x="256.4" y="50.3">48 +3.3V</text>
<text x="42.8" y="57.9">1</text>
<text x="45.1" y="59.2">A0</text>
<text x="53.6" y="59.2">VCC</text>
<text x="59.6" y="57.9">8</text>
<text x="186.3" y="55.4">3</text>
<text x="186.3" y="57.9">4</text>
<text x="189.9" y="54.1">PC13</text>
<text x="189.9" y="56.7">PC14-OSC32_IN</text>
<text x="189.9" y="59.2">PC15-OSC32_OUT</text>
<text x="248.4" y="59.2">PA12</text>
<text x="248.4" y="56.7">PA13</text>
<text x="249.5" y="54.1">VSS</text>
<text x="256.4" y="57.9">45</text>
<text x="256.4" y="55.4">46</text>
<text x="42.8" y="60.5">2</text>
<text x="42.8" y="63">3</text>
<text x="42.8" y="65.6">4</text>
<text x="45.1" y="61.7">A1</text>
<text x="45.1" y="64.3">A2</text>
<text x="54" y="64.3">SCL</text>
<text x="54.8" y="61.7">WP</text>
<text x="59.6" y="65.6">5</text>
<text x="59.6" y="63">6</text>
<text x="59.6" y="60.5">7</text>
<text x="186.3" y="63">6</text>
<text x="186.3" y="65.6">7</text>
<text x="189.9" y="61.7">PH0-OSC_IN</text>
<text x="189.9" y="64.3">PH1-OSC_OUT</text>
<text x="248.4" y="64.3">PA10</text>
<text x="248.4" y="61.7">PA11</text>
<text x="256.4" y="65.6">42</text>
<text x="256.4" y="63">43</text>
<text x="256.4" y="60.5">44</text>
<text x="277.9" y="65.3">USART1_TX</text>
<text x="277.9" y="62.8">USART1_RX</text>
<text x="277.9" y="60.2">脉冲</text>
<text x="45.1" y="66.8">GND</text>
<text x="53.7" y="66.8">SDA</text>
<text x="186.3" y="68.1">8</text>
<text x="186.3" y="70.6">9</text>
<text x="189.9" y="66.8">NRST</text>
<text x="189.9" y="69.4">PC0</text>
<text x="189.9" y="71.9">PC1</text>
<text x="249.6" y="71.9">PC9</text>
<text x="249.7" y="69.4">PA8</text>
<text x="249.7" y="66.8">PA9</text>
<text x="256.4" y="70.6">40</text>
<text x="256.4" y="68.1">41</text>
<text x="185" y="73.2">10</text>
<text x="185" y="75.7">11</text>
<text x="189.9" y="74.4">PC2</text>
<text x="189.9" y="77">PC3</text>
<text x="249.6" y="77">PC7</text>
<text x="249.6" y="74.4">PC8</text>
<text x="256.4" y="75.7">38</text>
<text x="256.4" y="73.2">39</text>
<text x="276.6" y="75.5">PC7 TIM8_CH2</text>
<text x="185" y="78.3">12</text>
<text x="185" y="80.8">13</text>
<text x="185" y="83.3">14</text>
<text x="189.9" y="79.5">VSSA/VREF-</text>
<text x="189.9" y="82.1">VDDA/VREF+</text>
<text x="248.4" y="82.1">PB15</text>
<text x="249.6" y="79.5">PC6</text>
<text x="256.4" y="83.3">35</text>
<text x="256.4" y="80.8">36</text>
<text x="256.4" y="78.3">37</text>
<text x="276.6" y="78">PC6 TIM8_CH1</text>
<text x="279.1" y="83.1">SPI2_MISO</text>
<text x="279.1" y="80.6">SPI2_MOSI</text>
<text x="36.4" y="84.6">1</text>
<text x="36.4" y="87.1">2</text>
<text x="36.4" y="89.7">3</text>
<text x="38.8" y="85.9">VCC2</text>
<text x="38.8" y="88.4">X1</text>
<text x="48.5" y="85.9">VCC1</text>
<text x="48.7" y="88.4">SCLK</text>
<text x="55.8" y="89.7">6 DS1302_IO</text>
<text x="55.8" y="87.1">7 DS1302_SCLK</text>
<text x="55.8" y="84.6">8</text>
<text x="97.5" y="84.6">1</text>
<text x="156" y="88.2">USART2_TX</text>
<text x="185" y="85.9">15</text>
<text x="189.9" y="84.6">PA0</text>
<text x="189.9" y="87.1">PA1</text>
<text x="189.9" y="89.7">PA2</text>
<text x="248.4" y="89.7">PB12</text>
<text x="248.4" y="87.1">PB13</text>
<text x="248.4" y="84.6">PB14</text>
<text x="256.4" y="88.4">33</text>
<text x="256.4" y="85.9">34</text>
<text x="279.1" y="85.6">SPI2_SCK</text>
<text x="279.1" y="88.2">SPI2_NSS</text>
<text x="36.4" y="92.2">4</text>
<text x="38.8" y="91">X2</text>
<text x="38.8" y="93.5">GND</text>
<text x="50.1" y="93.5">RST</text>
<text x="51.6" y="91">I/O</text>
<text x="55.8" y="92.2">5 DS1302_RST</text>
<text x="202" y="101.1" transform="rotate(-90 202 101.1)">PA3</text>
<text x="204.5" y="101.1" transform="rotate(-90 204.5 101.1)">VSS</text>
<text x="207.1" y="101.1" transform="rotate(-90 207.1 101.1)">VDD</text>
<text x="209.6" y="101.1" transform="rotate(-90 209.6 101.1)">PA4</text>
<text x="212.1" y="101.1" transform="rotate(-90 212.1 101.1)">PA5</text>
<text x="214.7" y="101.1" transform="rotate(-90 214.7 101.1)">PA6</text>
<text x="217.2" y="101.1" transform="rotate(-90 217.2 101.1)">PA7</text>
<text x="219.8" y="101.1" transform="rotate(-90 219.8 101.1)">PC4</text>
<text x="222.3" y="101.1" transform="rotate(-90 222.3 101.1)">PC5</text>
<text x="224.8" y="101.1" transform="rotate(-90 224.8 101.1)">PB0</text>
<text x="227.4" y="101.1" transform="rotate(-90 227.4 101.1)">PB1</text>
<text x="229.9" y="101.1" transform="rotate(-90 229.9 101.1)">PB2</text>
<text x="232.5" y="101.1" transform="rotate(-90 232.5 101.1)">PB10</text>
<text x="235" y="101.1" transform="rotate(-90 235 101.1)">VCAP_1</text>
<text x="237.5" y="101.1" transform="rotate(-90 237.5 101.1)">VSS</text>
<text x="240.1" y="101.1" transform="rotate(-90 240.1 101.1)">VDD</text>
<text x="201" y="105.5" transform="rotate(-90 201 105.5)">17</text>
<text x="203.5" y="105.5" transform="rotate(-90 203.5 105.5)">18</text>
<text x="206" y="105.5" transform="rotate(-90 206 105.5)">19</text>
<text x="208.6" y="105.5" transform="rotate(-90 208.6 105.5)">20</text>
<text x="211.1" y="105.5" transform="rotate(-90 211.1 105.5)">21</text>
<text x="213.7" y="105.5" transform="rotate(-90 213.7 105.5)">22</text>
<text x="216.2" y="105.5" transform="rotate(-90 216.2 105.5)">23</text>
<text x="218.7" y="105.5" transform="rotate(-90 218.7 105.5)">24</text>
<text x="221.3" y="105.5" transform="rotate(-90 221.3 105.5)">25</text>
<text x="223.8" y="105.5" transform="rotate(-90 223.8 105.5)">26</text>
<text x="226.4" y="105.5" transform="rotate(-90 226.4 105.5)">27</text>
<text x="228.9" y="105.5" transform="rotate(-90 228.9 105.5)">28</text>
<text x="234" y="105.5" transform="rotate(-90 234 105.5)">30</text>
<text x="236.5" y="105.5" transform="rotate(-90 236.5 105.5)">31</text>
<text x="239.1" y="105.5" transform="rotate(-90 239.1 105.5)">32</text>
<text x="41.6" y="108.5">1</text>
<text x="41.6" y="111">2</text>
<text x="41.6" y="113.6">3</text>
<text x="45" y="109.8">GPS</text>
<text x="45" y="112.3">RDY</text>
<text x="62.5" y="109.8">VBUS</text>
<text x="65.2" y="112.3">DM</text>
<text x="70.9" y="108.5">9</text>
<text x="70.9" y="111">10</text>
<text x="70.9" y="113.6">11</text>
<text x="157.1" y="110">1</text>
<text x="157.1" y="112.5">2</text>
<text x="159.4" y="111.3">1</text>
<text x="159.4" y="113.8">2</text>
<text x="41.6" y="116.1">4</text>
<text x="41.6" y="118.7">5</text>
<text x="45" y="114.9">RST</text>
<text x="45" y="117.4">DTR</text>
<text x="45" y="119.9">TXD</text>
<text x="63.7" y="117.4">GND</text>
<text x="65.6" y="114.9">DP</text>
<text x="70.9" y="116.1">12</text>
<text x="157.1" y="117.6">4</text>
<text x="159.4" y="116.4">3</text>
<text x="159.4" y="118.9">4</text>
<text x="41.6" y="121.2">6</text>
<text x="41.6" y="123.7">7</text>
<text x="45" y="122.5">RXD</text>
<text x="45" y="125">GND</text>
<text x="41.6" y="126.3">8</text>
<text x="45" y="127.6">VIN</text>
<text x="255" y="131.4">PB4</text>
<text x="273.3" y="130.1">1</text>
<text x="281.2" y="130.1">2</text>
<text x="146.9" y="137.9">1</text>
<text x="163.7" y="137.9">14</text>
<text x="201.2" y="134.4" transform="rotate(-90 201.2 134.4)">USART2_RX</text>
<text x="255" y="136.4">PA13</text>
<text x="255" y="133.9">PA15</text>
<text x="273.3" y="132.6">3</text>
<text x="273.3" y="135.2">5</text>
<text x="273.3" y="137.7">7</text>
<text x="281.2" y="132.6">4</text>
<text x="281.2" y="135.2">6</text>
<text x="281.2" y="137.7">8</text>
<text x="146.9" y="140.5">2</text>
<text x="149.3" y="139.2">1A</text>
<text x="149.3" y="141.8">1B</text>
<text x="157.8" y="139.2">VCC</text>
<text x="159.8" y="141.8">4B</text>
<text x="163.7" y="143">12</text>
<text x="163.7" y="140.5">13</text>
<text x="217.7" y="140.7" transform="rotate(-90 217.7 140.7)">PA7 TIM8_CH1N</text>
<text x="224.1" y="140.7" transform="rotate(-90 224.1 140.7)">PB0 TIM8_CH2N TIM8_CH2N</text>
<text x="255" y="139">PA14</text>
<text x="273.3" y="140.2">9</text>
<text x="273.3" y="142.8">11</text>
<text x="279.9" y="140.2">10</text>
<text x="279.9" y="142.8">12</text>
<text x="146.9" y="145.6">4</text>
<text x="146.9" y="148.1">5</text>
<text x="149.3" y="144.3">1Y</text>
<text x="149.3" y="146.8">2A</text>
<text x="149.3" y="149.4">2B</text>
<text x="159.8" y="149.4">3B</text>
<text x="159.8" y="146.8">4Y</text>
<text x="159.8" y="144.3">4A</text>
<text x="163.7" y="148.1">10</text>
<text x="163.7" y="145.6">11</text>
<text x="255" y="144.1">PB3</text>
<text x="273.3" y="145.3">13</text>
<text x="273.3" y="147.9">15</text>
<text x="279.9" y="145.3">14</text>
<text x="279.9" y="147.9">16</text>
<text x="146.9" y="150.6">6</text>
<text x="146.9" y="153.2">7</text>
<text x="149.3" y="151.9">2Y</text>
<text x="149.3" y="154.5">GND</text>
<text x="159.8" y="154.5">3Y</text>
<text x="159.8" y="151.9">3A</text>
<text x="163.7" y="153.2">8</text>
<text x="163.7" y="150.6">9</text>
<text x="273.3" y="150.4">17</text>
<text x="273.3" y="152.9">19</text>
<text x="279.9" y="150.4">18</text>
<text x="279.9" y="152.9">20</text>
<text x="21" y="167.2">RO</text>
<text x="27" y="167.2">VCC</text>
<text x="32.9" y="165.9">8</text>
<text x="48" y="163.3">1</text>
<text x="59.4" y="163.3">2</text>
<text x="98.8" y="167.2">2</text>
<text x="18.7" y="168.4">2</text>
<text x="18.7" y="171">3</text>
<text x="21" y="169.7">#RE</text>
<text x="21" y="172.2">DE</text>
<text x="30.3" y="172.2">A</text>
<text x="30.3" y="169.7">B</text>
<text x="32.9" y="173.5">5</text>
<text x="32.9" y="171">6</text>
<text x="32.9" y="168.4">7</text>
<text x="98.8" y="172.2">1</text>
<text x="102.6" y="173.3">1</text>
<text x="102.6" y="168.2">2</text>
<text x="21" y="174.8">DI</text>
<text x="26.7" y="174.8">GND</text>
<text x="48" y="176">4</text>
<text x="59.4" y="176">3</text>
</g>
<g font-size="2.3" fill="#00f">
<text x="158.5" y="9.4">OSC_IN</text>
<text x="73.4" y="15.8">1uF</text>
<text x="128" y="14.5">OSC_OUT 1</text>
<text x="167.4" y="14.5">20pF</text>
<text x="77.2" y="19.6">USB_RXD</text>
<text x="77.2" y="22.1">USB_TXD +3.3V</text>
<text x="119.1" y="19.6">20pF</text>
<text x="142" y="19.6">25MHz</text>
<text x="53.1" y="29.8">CH340N</text>
<text x="134.4" y="27.2">OSC_OUT</text>
<text x="154.7" y="27.2">OSC_IN</text>
<text x="216.9" y="29.8">10k</text>
<text x="11.2" y="31">UX-144S-ACP5</text>
<text x="96.3" y="32.3">100nF</text>
<text x="144.5" y="31">1M</text>
<text x="203.8" y="30.2" transform="rotate(-90 203.8 30.2)">+3.3V</text>
<text x="206.3" y="30.2" transform="rotate(-90 206.3 30.2)">GND</text>
<text x="216.5" y="30.2" transform="rotate(-90 216.5 30.2)">AT24_SDA</text>
<text x="219" y="30.2" transform="rotate(-90 219 30.2)">AT24_SCL</text>
<text x="224.1" y="30.2" transform="rotate(-90 224.1 30.2)">NTRST</text>
<text x="226.6" y="30.2" transform="rotate(-90 226.6 30.2)">TDO</text>
<text x="229.2" y="32.8" transform="rotate(-90 229.2 32.8)">4GMOD_RDY</text>
<text x="231.7" y="32.8" transform="rotate(-90 231.7 32.8)">4GMOD_RST</text>
<text x="234.2" y="32.8" transform="rotate(-90 234.2 32.8)">4GMOD_TX USART3_RX</text>
<text x="236.8" y="32.8" transform="rotate(-90 236.8 32.8)">4GMOD_RX USART3_TX</text>
<text x="239.3" y="30.2" transform="rotate(-90 239.3 30.2)">TDI</text>
<text x="241.9" y="30.2" transform="rotate(-90 241.9 30.2)">TCK</text>
<text x="35.3" y="37.4">100uF</text>
<text x="39.1" y="37.4">100nF GND</text>
<text x="130.6" y="53.9">TS-1088-AR02016</text>
<text x="145.8" y="48.8">10k</text>
<text x="152.1" y="51.4">NRST</text>
<text x="262.6" y="52.6">GND</text>
<text x="23.9" y="59">AT24_SCL</text>
<text x="147.1" y="59">100nF</text>
<text x="262.6" y="55.2">TMS</text>
<text x="13.7" y="62.8">2.2k</text>
<text x="65.8" y="62.8">AT24_SCL</text>
<text x="65.8" y="65.3">AT24_SDA</text>
<text x="87.4" y="65.3">100nF</text>
<text x="176.3" y="60.2">OSC_IN 5</text>
<text x="176.3" y="62.8">OSC_OUT</text>
<text x="176.3" y="65.3">NRST</text>
<text x="262.6" y="62.8">USB_TXD</text>
<text x="262.6" y="65.3">USB_RXD</text>
<text x="262.6" y="60.2">PULSE</text>
<text x="13.7" y="71.7">2.2k</text>
<text x="23.9" y="67.9">AT24_SDA</text>
<text x="44.2" y="70.4">AT24C256C-SSHL-T</text>
<text x="176.3" y="67.9">IN2</text>
<text x="262.6" y="67.9">USART2_RE</text>
<text x="262.6" y="70.4">TIM8_CH4</text>
<text x="153.4" y="74.2">XL-1608SURC-06</text>
<text x="164.8" y="74.2">2.2k</text>
<text x="176.3" y="72.9">IN1</text>
<text x="176.3" y="75.5">IN0</text>
<text x="262.6" y="75.5">TIM8_CH2</text>
<text x="262.6" y="72.9">TIM8_CH3</text>
<text x="117.9" y="80.6">+3.3V</text>
<text x="126.7" y="83.1">100uH</text>
<text x="172.5" y="83.1">TIM2_CH1</text>
<text x="176.3" y="78">GNDA</text>
<text x="262.6" y="78">TIM8_CH1</text>
<text x="262.6" y="83.1">WK_SPI_IO</text>
<text x="262.6" y="80.6">WK_SPI_OI</text>
<text x="93.7" y="88.2">BS-02-A1AJ010</text>
<text x="142" y="88.2">100nF</text>
<text x="147.1" y="88.2">100nF</text>
<text x="171.2" y="88.2">USART2_TX 16</text>
<text x="172.5" y="85.6">TIM2_CH2</text>
<text x="262.6" y="88.2">WK_SPI_SCS</text>
<text x="262.6" y="85.6">WK_SPI_SCL</text>
<text x="16.3" y="92">100nF</text>
<text x="21.3" y="90.7">32.768kHz</text>
<text x="79.8" y="90.7">4.7k</text>
<text x="79.8" y="93.3">4.7k</text>
<text x="79.8" y="95.8">4.7k</text>
<text x="124.2" y="93.3">100uH</text>
<text x="37.8" y="97.1">DS1302ZM/TR</text>
<text x="178.8" y="104.7">STM32F412RET6</text>
<text x="25.1" y="111">4GMOD_RDY</text>
<text x="25.1" y="113.6">4GMOD_RST</text>
<text x="144.5" y="112.3">USART2_RX</text>
<text x="25.1" y="118.7">4GMOD_TX</text>
<text x="107.7" y="117.4">100nF 100nF</text>
<text x="120.4" y="117.4">100nF</text>
<text x="125.5" y="117.4">100nF</text>
<text x="144.5" y="114.9">USART2_TX3</text>
<text x="201.2" y="117.9" transform="rotate(-90 201.2 117.9)">USART2_RX</text>
<text x="203.8" y="114" transform="rotate(-90 203.8 114)">GND</text>
<text x="206.3" y="114" transform="rotate(-90 206.3 114)">+3.3V</text>
<text x="208.8" y="114" transform="rotate(-90 208.8 114)">IN3</text>
<text x="211.4" y="114" transform="rotate(-90 211.4 114)">IN4</text>
<text x="213.9" y="114" transform="rotate(-90 213.9 114)">IN5</text>
<text x="236.8" y="114" transform="rotate(-90 236.8 114)">GND</text>
<text x="239.3" y="114" transform="rotate(-90 239.3 114)">+3.3V</text>
<text x="25.1" y="121.2">4GMOD_RX</text>
<text x="158.5" y="122.5">XH-4A</text>
<text x="216.5" y="121.7" transform="rotate(-90 216.5 121.7)">TIM8_CH1N</text>
<text x="219" y="121.7" transform="rotate(-90 219 121.7)">WK_/RESET</text>
<text x="221.5" y="121.7" transform="rotate(-90 221.5 121.7)">WK_/INT</text>
<text x="226.6" y="121.7" transform="rotate(-90 226.6 121.7)">DS1302_RST</text>
<text x="229.2" y="121.7" transform="rotate(-90 229.2 121.7)">DS1302_IO</text>
<text x="231.7" y="121.7" transform="rotate(-90 231.7 121.7)">DS1302_SCLK 29</text>
<text x="26.7" y="130.1">GND</text>
<text x="238.5" y="128.8">2.2uF</text>
<text x="262.6" y="131.4">NTRST</text>
<text x="262.6" y="133.9">TDI</text>
<text x="262.6" y="136.4">TMS</text>
<text x="131.8" y="140.3">RS485_TX</text>
<text x="131.8" y="142.8">USART2_RX 3</text>
<text x="262.6" y="139">TCK</text>
<text x="131.8" y="147.9">USART2_TX</text>
<text x="168.7" y="147.9">USART2_RE</text>
<text x="187.7" y="145.3">100nF</text>
<text x="262.6" y="144.1">TDO</text>
<text x="262.6" y="146.6">NRST</text>
<text x="131.8" y="150.4">RS485_RX</text>
<text x="168.7" y="153">RS485_RE</text>
<text x="30.2" y="158">100nF</text>
<text x="46.7" y="160.6">4.7k</text>
<text x="148.3" y="159.3">74HC08D,653</text>
<text x="272.8" y="158">2.54-2*10P简牛</text>
<text x="6.1" y="165.7">RS485_TX 1</text>
<text x="6.1" y="173.3">RS485_RX 4</text>
<text x="6.1" y="170.7">RS485_RE</text>
<text x="72.1" y="173.3">BEP0080TB-MC</text>
<text x="89.9" y="172">120</text>
<text x="20.1" y="178.4">SP3485EEN</text>
<text x="101.3" y="177.1">WJ126V-5.0-2P</text>
<text x="45.5" y="182.2">4.7k</text>
<text x="67.1" y="184.7">100pFC19</text>
<text x="73.4" y="187.2">100pF</text>
<text x="82.3" y="187.2">BEP0080TB-MC</text>
<text x="87.4" y="187.2">BEP0080TB-MC</text>
<text x="51.8" y="194.9">1nF</text>
</g>
<text font-size="1.6" fill="#000080" x="189" y="32.5">U3</text>
</svg>
